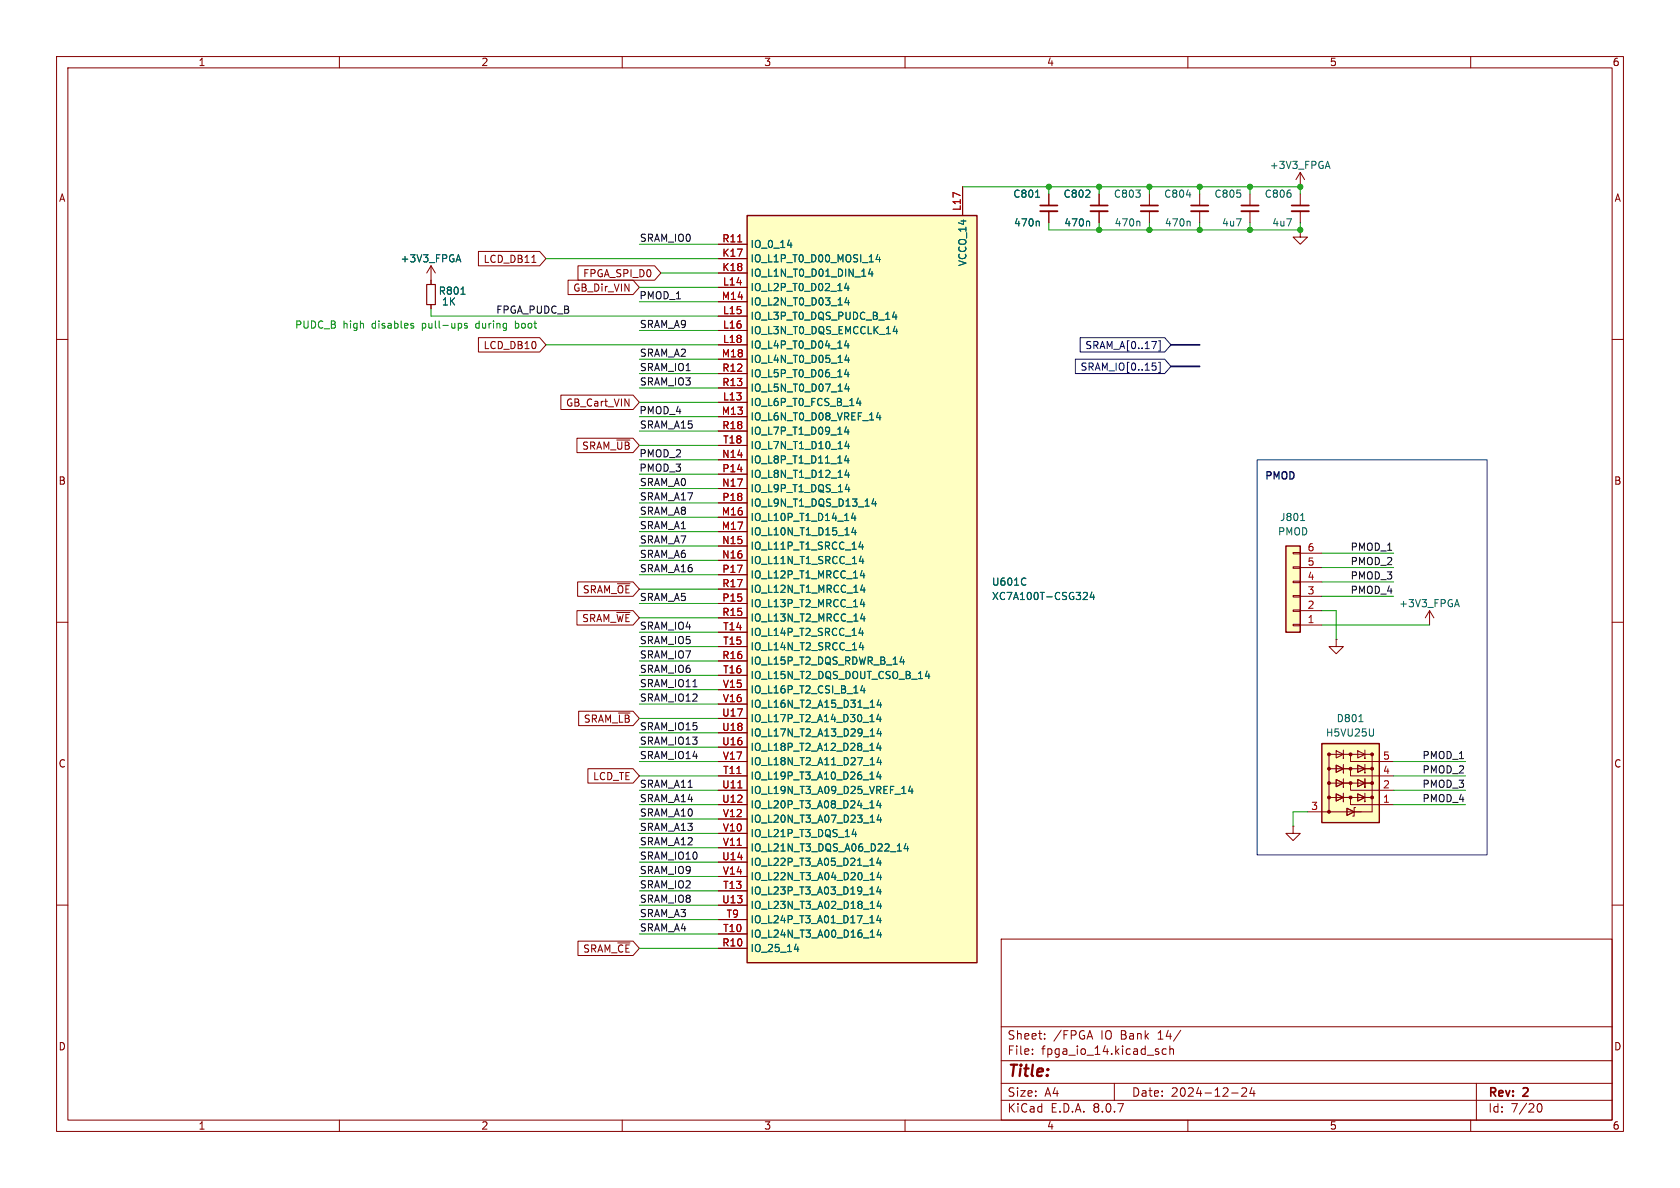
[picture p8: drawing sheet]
<svg xmlns="http://www.w3.org/2000/svg" width="297mm" height="210mm" viewBox="0 0 297 210" stroke-linecap="round" stroke-linejoin="round" font-family="sans-serif">
<g fill="none" stroke="#840000" stroke-width=".18">
<path d="M10 10h277v190h-277zM12 12h273v186h-273zM60 10v2M110 10v2M160 10v2M210 10v2M260 10v2M10 60h2M285 60h2M10 110h2M285 110h2M228.6 146.1v1.2h1.3l-1.3 1.3-1.3-1.3h1.3"/>
<path d="M228.6 146.1h.1M10 160h2M177 166h108v32h-108zM285 160h2M60 198v2M110 198v2M160 198v2M177 194.5h108M177 191.5h108M177 187.5h108M177 181.5h108M182.5 186.3v.1"/>
<path d="M182.5 185.5v.1M184.7 183.6v.1M184.7 182.8v.1M197 191.5v3M206.2 185.5l-.5-.1-.2 .3v.4l.1 .2h.6M206.8 185.5l.2-.1 .4 .1 .1 .9M206.8 184.9v1.5M208.7 182.1l-1.2 2M210 198v2M217.7 193.2h1.2M219.5 192.4l.6-.1 .2 .1 .1 .3-.9 1.1h.9M221.3 192.2l-.3 1.1h.9"/>
<path d="M221.7 192.8v1M260 198v2M261 191.5v6.5M271.7 195.7l.2-.5 .2-.1a.81 .81 0 0 1 .6 .6 .81 .81 0 0 1-.3 .8h-.4l-.3-.5"/>
</g>
<path d="M227.3 96.5h2.6v15.3h-2.6z" fill="#ffffc2"/>
<g fill="none" stroke="#840000" stroke-width=".18">
<path d="M228.6 97.7h1.3v.2h-1.3zM229.9 97.8h3.8M228.6 100.2h1.3v.3h-1.3zM228.6 102.7h1.3v.3h-1.3zM228.6 105.3h1.3v.2h-1.3zM228.6 107.8h1.3v.3h-1.3zM228.6 110.4h1.3v.2h-1.3zM229.9 110.5h3.8M229.9 108h3.8M229.9 105.4h3.8M229.9 102.9h3.8M229.9 100.3h3.8"/>
<path d="M236.2 113v1.3h1.3l-1.3 1.3-1.3-1.3h1.3M236.2 113h.1"/>
</g>
<path d="M227.3 96.5h2.6v15.3h-2.6z" fill="none" stroke="#840000" stroke-width=".25"/>
<path d="M229.9 92h.8" fill="none" stroke="#006464" stroke-width=".18"/>
<path d="M233.7 131.4h10.1v14h-10.1z" fill="#ffffc2"/>
<path d="M233.7 131.4h10.1v14h-10.1z" fill="none" stroke="#840000" stroke-width=".25"/>
<g fill="#840000" stroke="#840000" stroke-width=".18">
<circle cx="234.9" cy="143.5" r=".25"/>
<circle cx="234.9" cy="141" r=".25"/>
<circle cx="238.8" cy="141" r=".25"/>
<circle cx="242.6" cy="141" r=".25"/>
<circle cx="234.9" cy="138.4" r=".25"/>
<circle cx="238.8" cy="138.4" r=".25"/>
<circle cx="242.6" cy="138.4" r=".25"/>
<circle cx="234.9" cy="135.9" r=".25"/>
<circle cx="238.8" cy="135.9" r=".25"/>
<circle cx="242.6" cy="135.9" r=".25"/>
<circle cx="234.9" cy="133.3" r=".25"/>
<circle cx="238.8" cy="133.3" r=".25"/>
<circle cx="242.6" cy="133.3" r=".25"/>
</g>
<g fill="none" stroke="#840000" stroke-width=".18">
<path d="M194.3 34.3v2M194.3 37.3v2.1M203.2 34.3v2M203.2 37.3v2.1M212.1 34.3v2M212.1 37.3v2.1M221 34.3v2M221 37.3v2.1M229.9 30.5l-.8 1.3M229.9 30.5v2.5M229.9 34.3v2M229.9 37.3v2.1"/>
<path d="M229.9 30.5l.7 1.3M229.9 40.6v1.3h-1.3l1.3 1.3 1.2-1.3h-1.2M229.9 40.6h.1M252.7 108l.8 1.2M252.7 108v2.5M252.7 108l-.7 1.2M234.9 138.4v2.6h2.6M234.9 135.9v2.5h2.6M234.9 135.9v-2.5h7.7v10.1h-11.5M234.9 135.9h7.7M236.2 137.8l1.3 .6-1.3 .7zM236.2 135.3l1.3 .6-1.3 .6z"/>
<path d="M236.2 132.7l1.3 .7-1.3 .6zM237.5 137.7v1.5v-.1M237.5 135.1v1.6v-.2M237.5 132.6v1.5v-.1M237.5 138.4h5.1M238.8 138.4v1.3h7.6M238.8 135.9v1.3h7.6M238.8 133.4v1.2h7.6M240 137.8l1.3 .6-1.3 .7zM240 135.3l1.3 .6-1.3 .6zM240 132.7l1.3 .7-1.3 .6zM241.3 137.7v1.5v-.1"/>
<path d="M241.3 135.1v1.6v-.2M241.3 132.6v1.5v-.1M234.9 141v2.5M236.2 140.3l1.3 .7-1.3 .6zM237.5 140.2v1.5v-.1M237.5 141h5.1M238.1 142.9l1.3 .6-1.3 .6zM238.8 141v1.2h7.6M239.6 142.7h-.2v1.6h-.3M240 140.3l1.3 .7-1.3 .6zM241.3 140.2v1.5v-.1"/>
</g>
<path d="M192.4 39.1l.2 .2v.6M201.3 39.1l.2 .2v.6M209.7 34.4h.8M210.2 39.1l.2 .2v.6M234.4 29.4h.6M234.7 28.5l.4 1.3M257.3 106.9h.6M257.6 106l.4 1.3M240.2 127.6h.8M242.8 128.8v1.1l-.1 .2" fill="none" stroke="#006464" stroke-width=".18"/>
<path d="M192.8 37.3h3M201.7 37.3h3M210.6 37.3h3M219.5 37.3h3M228.3 37.3h3.1" fill="none" stroke="#840000" stroke-width=".33"/>
<path d="M192.8 36.3h3M201.7 36.3h3M210.6 36.3h3M219.5 36.3h3M228.3 36.3h3.1" fill="none" stroke="#840000" stroke-width=".3"/>
<path d="M132.1 38.1h40.6v132.1h-40.6z" fill="#ffffc2"/>
<path d="M132.1 38.1h40.6v132.1h-40.6z" fill="none" stroke="#840000" stroke-width=".25"/>
<g fill="none" stroke="#840000" stroke-width=".18">
<path d="M170.2 33v5.1M185.4 34.3v2M185.4 37.3v2.1M194.3 34.3v2M194.3 37.3v2.1M76.2 47l-.8 1.3M76.2 47v3.3M76.2 53.8v.8M76.2 47l.8 1.3M84.6 44.4h10.8l1.1 1.3-1.1 1.3h-10.8zM84.6 59.7h10.8l1.1 1.3-1.1 1.2h-10.8zM94 46.4h.7"/>
<path d="M100.4 49.5h11.5l1.1 1.3-1.1 1.3h-11.5zM102.2 47h13.5l1.1 1.3-1.1 1.2h-13.5zM127 45.7h5.1M127 48.3h5.1M127 50.8h5.1M127 55.9h5.1M127 58.4h5.1M127 53.3h5.1M127 43.2h5.1M99.2 69.8h12.7l1.1 1.3-1.1 1.3h-12.7zM102 77.5h9.9l1.1 1.2-1.1 1.3h-9.9zM127 71.1h5.1"/>
<path d="M127 61h5.1M127 73.7h5.1M127 63.5h5.1M127 66h5.1M127 68.6h5.1M127 76.2h5.1M127 78.7h5.1M127 91.4h5.1M127 94h5.1M127 81.3h5.1M127 96.5h5.1M127 99.1h5.1"/>
<path d="M127 86.4h5.1M127 83.8h5.1M127 88.9h5.1M102 107.9h9.9l1.1 1.3-1.1 1.3h-9.9zM102.1 102.9h9.8l1.1 1.2-1.1 1.3h-9.8zM127 106.7h5.1M127 101.6h5.1M127 109.2h5.1M127 116.8h5.1M127 104.1h5.1M127 111.8h5.1M127 114.3h5.1"/>
<path d="M127 119.4h5.1M102.3 125.7h9.6l1.1 1.3-1.1 1.3h-9.6zM103.9 135.9h8l1.1 1.3-1.1 1.2h-8zM127 137.2h5.1M127 139.7h5.1M127 132.1h5.1M127 127h5.1M127 129.5h5.1M127 121.9h5.1M127 124.5h5.1M127 134.6h5.1M127 157.5h5.1"/>
<path d="M127 142.2h5.1M127 152.4h5.1M127 147.3h5.1M127 149.9h5.1M127 144.8h5.1M127 154.9h5.1M102.2 166.4h9.7l1.1 1.2-1.1 1.3h-9.7zM127 167.6h5.1M127 165.1h5.1M127 162.6h5.1M127 160h5.1"/>
</g>
<g fill="none" stroke="#006464" stroke-width=".18">
<path d="M183.1 34.9h.7M183.6 39.1l.1 .2v.6M192.4 39.1l.2 .2v.6M80.7 45.9h.6M81 45l.5 1.3M81.5 52h.7M139.2 43.3h.8M149.6 50l-.3 1h.8M149.7 52.6l-.3 .9h.8M149.9 50.5v.9M150 53.1v.8M153.9 47.5l-.3 .9h.7"/>
<path d="M154.2 48v.8M155.2 45l-.3 .9h.8M155.5 45.5v.8M157.8 56h.8M157.9 58.6h.8M158.4 55.6v.9M158.5 58.2v.8M149.6 60.2l-.3 .9h.8M149.6 65.3l-.3 .9h.8M149.6 75.4l-.3 1h.8M149.7 62.7l-.3 1h.8M149.7 67.8l-.3 .9h.8"/>
<path d="M149.7 78l-.3 .9h.8M149.9 60.7v.8M149.9 65.8v.8M149.9 75.9v.9M150 63.2v.9M150 68.3v.9M150 78.5v.8M151.4 71.3h.8M152 70.9v.8M155.2 72.9l-.3 .9h.8M155.5 73.4v.8M149.4 86.5h.8"/>
<path d="M149.6 80.5l-.3 .9h.8M149.7 83.1l-.3 .9h.8M149.9 81v.9M150 83.6v.8M150 86.1v.8M150.8 90.7l-.3 .9h.8M150.9 93.2l-.3 .9h.8M151.1 91.2v.8M151.2 93.7v.9M152.2 95.8l-.3 .9h.7M152.2 98.3l-.3 .9h.8M152.5 96.3v.8"/>
<path d="M152.5 98.8v.8M154.5 88.1l-.3 1h.7M154.8 88.6v.9M152.1 106.8h.8M152.1 101.8h.8M152.2 111l-.3 .9h.7M152.2 109.4h.7M152.2 104.3h.7M152.2 113.5l-.3 1h.8M152.5 111.5v.8M152.5 114v.9M152.7 101.3v.9"/>
<path d="M152.7 106.4v.9M152.8 103.9v.8M152.8 109v.8M159.1 117h.8M159.7 116.6v.8M163.6 119.5h.8M164.2 119.1v.9M181.3 102.2l.1 .1M181.4 103.3l-.1 .1M191.7 104.7l.4 .1 .1 .3-.7 .9h.7M193 104.7l-.3 .9h.8M193.3 105.1v.9"/>
<path d="M152.5 121.2l-.3 .9h.7M152.8 121.7v.8M153.8 137.7h.7M153.8 132.7h.7M153.8 127.6h.7M155.3 136.4l-.3 .9h.8M155.3 131.3l-.3 .9h.8M155.3 126.2l-.3 1h.8M155.4 128.8l-.3 .9h.8M155.4 123.7l-.3 .9h.8M155.4 133.9l-.3 .9h.8M155.6 126.7v.9"/>
<path d="M155.6 131.8v.9M155.6 136.9v.8M155.7 124.2v.8M155.7 129.3v.8M155.7 134.4v.8M160.9 138.9l-.3 1h.8M161.2 139.4v.9M151 146.6l-.4 .9h.8M151.3 147.1v.8M153.8 158.1h.7M153.8 142.8h.7M153.8 153h.7"/>
<path d="M155.3 156.7l-.3 .9h.8M155.3 141.5l-.3 .9h.8M155.3 151.6l-.3 1h.8M155.4 159.3l-.3 .9h.8M155.4 144l-.3 .9h.8M155.4 154.2l-.3 .9h.8M155.6 142v.8M155.6 152.1v.9M155.6 157.2v.9M155.7 144.5v.9M155.7 154.7v.8M155.7 159.8v.8"/>
<path d="M160.1 149.1l-.3 .9h.8M160.4 149.6v.8M140.4 167.8h.8M141 167.4v.8M153.8 163.1h.7M155.3 161.8l-.3 .9h.8M155.4 164.3l-.3 1h.8M155.6 162.3v.8M155.7 164.8v.9"/>
</g>
<path d="M130.4 42.8h.7M130.4 139.3h.8" fill="none" stroke="#a90000" stroke-width=".18"/>
<path d="M183.9 37.3h3" fill="none" stroke="#840000" stroke-width=".33"/>
<path d="M183.9 36.3h3" fill="none" stroke="#840000" stroke-width=".3"/>
<path d="M75.4 50.3h1.6v3.5h-1.6z" fill="none" stroke="#840000" stroke-width=".2"/>
<path d="M191 59.7h14.9l1.1 1.3-1.1 1.2h-14.9zM190.1 63.5h15.8l1.1 1.3-1.1 1.2h-15.8zM203.7 64.2h.6M204.3 64.7l.1 .2-.1 .5M204.8 64h.3v1.9h-.3M204.8 60.2h.3v1.9h-.3" fill="none" stroke="#000084" stroke-width=".18"/>
<path d="M122.5 121.4h.7" fill="none" stroke="#0f0f0f" stroke-width=".18"/>
<path d="M72.8 57.6h.3l.1 .2-.2 .2h-.3M72.8 57.2h.3M82.6 57.2h-.3l-.2 .1 .1 .2 .4 .1v.3h-.5M91.1 56.7v1.3M91.1 57.9l.1 .1M91.2 57.2h-.1" fill="none" stroke="#008400" stroke-width=".18"/>
<path d="M222.2 81.3h40.7v69.8h-40.7z" fill="none" stroke="#0000c2" stroke-width=".18"/>
<path d="M207 61h5.1M207 64.8h5.1" fill="none" stroke="#000084" stroke-width=".3"/>
<g fill="none" stroke="#009600" stroke-width=".18">
<path d="M170.2 33h59.7v1.3M185.4 39.4v1.2h44.5v-1.2M185.4 33v1.3M194.3 33v1.3M194.3 39.4v1.2M203.2 33v1.3M203.2 39.4v1.2M212.1 33v1.3M212.1 39.4v1.2M221 33v1.3M221 39.4v1.2M76.2 54.6v1.3h50.8"/>
<path d="M96.5 45.7h30.5M113 58.4h14M113 53.3h14M113 50.8h14M113 43.2h14M116.8 48.3h10.2M96.5 61h30.5M113 73.7h14M113 66h14M113 68.6h14M113 63.5h14M113 71.1h14"/>
<path d="M113 78.7h14M113 76.2h14M113 96.5h14M113 99.1h14M113 88.9h14M113 91.4h14M113 94h14M113 86.4h14M113 81.3h14M113 83.8h14M233.7 97.8h12.7M113 104.1h14"/>
<path d="M113 101.6h14M113 114.3h14M113 109.2h14M113 116.8h14M113 111.8h14M113 106.7h14M113 119.4h14M233.7 100.3h12.7M233.7 102.9h12.7M233.7 105.4h12.7M233.7 108h2.5v5M233.7 110.5h19"/>
<path d="M113 137.2h14M113 132.1h14M113 134.6h14M113 139.7h14M113 127h14M113 121.9h14M113 124.5h14M113 129.5h14M246.4 137.2h12.7M246.4 134.6h12.7M246.4 139.7h12.7M113 152.4h14"/>
<path d="M113 149.9h14M113 147.3h14M113 157.5h14M113 154.9h14M113 142.2h14M113 144.8h14M231.1 143.5h-2.5v2.6M246.4 142.2h12.7M113 162.6h14M113 160h14M113 165.1h14M113 167.6h14"/>
</g>
<g fill="#009600" stroke="#009600" stroke-width=".18">
<circle cx="185.4" cy="33" r=".46"/>
<circle cx="194.3" cy="40.6" r=".46"/>
<circle cx="221" cy="33" r=".46"/>
<circle cx="212.1" cy="33" r=".46"/>
<circle cx="212.1" cy="40.6" r=".46"/>
<circle cx="229.9" cy="40.6" r=".46"/>
<circle cx="221" cy="40.6" r=".46"/>
<circle cx="203.2" cy="33" r=".46"/>
<circle cx="203.2" cy="40.6" r=".46"/>
<circle cx="229.9" cy="33" r=".46"/>
<circle cx="194.3" cy="33" r=".46"/>
</g>
<text font-size="2.8" fill="#840000" x="178" y="190.9">Title:</text>
<g font-size="2.1" fill="#840000">
<text x="178" y="184">Sheet:</text>
<text x="186.2" y="184">/FPGA</text>
<text x="194.7" y="184">IO Bank</text>
<text x="205" y="184">14/</text>
<text x="178" y="186.7">File:</text>
<text x="184.1" y="186.7">fpga_io_14.kicad_sch</text>
<text x="178" y="196.9">KiCad</text>
<text x="178" y="194.1">Size:</text>
<text x="184.7" y="194.1">A4</text>
<text x="185.7" y="196.9">E.D.A.</text>
<text x="193.3" y="196.9">8.0.7</text>
<text x="200" y="194.1">Date:</text>
<text x="207" y="194.1">2024-12-24</text>
<text x="263" y="194.3">Rev:</text>
<text x="263" y="196.9">Id:</text>
<text x="267.1" y="196.9">7/20</text>
<text x="269.4" y="194.3">2</text>
</g>
<g font-size="1.8" fill="#840000">
<text x="35" y="11.9">1</text>
<text x="85" y="11.9">2</text>
<text x="135" y="11.9">3</text>
<text x="185" y="11.9">4</text>
<text x="235" y="11.9">5</text>
<text x="285" y="11.9">6</text>
<text x="10.3" y="35.9">A</text>
<text x="285.3" y="35.9">A</text>
<text x="85.4" y="46.7">LCD_DB11</text>
<text x="101.2" y="51.8">GB_Dir_VIN</text>
<text x="103" y="49.2">FPGA_SPI_D0</text>
<text x="85.4" y="61.9">LCD_DB10</text>
<text x="100" y="72.1">GB_Cart_VIN</text>
<text x="102.8" y="79.7">SRAM_~{UB}</text>
<text x="10.3" y="85.9">B</text>
<text x="285.3" y="85.9">B</text>
<text x="102.9" y="105.1">SRAM_~{OE}</text>
<text x="102.8" y="110.2">SRAM_~{WE}</text>
<text x="103.1" y="128">SRAM_~{LB}</text>
<text x="10.3" y="135.9">C</text>
<text x="285.3" y="135.9">C</text>
<text x="104.7" y="138.1">LCD_TE</text>
<text x="103" y="168.6">SRAM_~{CE}</text>
<text x="10.3" y="185.9">D</text>
<text x="285.3" y="185.9">D</text>
<text x="35" y="199.9">1</text>
<text x="85" y="199.9">2</text>
<text x="135" y="199.9">3</text>
<text x="185" y="199.9">4</text>
<text x="235" y="199.9">5</text>
<text x="285" y="199.9">6</text>
</g>
<g font-size="1.8" fill="#006464">
<text x="179" y="35.2">C801</text>
<text x="187.9" y="35.2">C802</text>
<text x="196.8" y="35.2">C803</text>
<text x="205.7" y="35.2">C804</text>
<text x="214.6" y="35.2">C805</text>
<text x="223.5" y="35.2">C806</text>
<text x="224.4" y="30.1">+3V3_FPGA</text>
<text x="179.2" y="40.2">470n</text>
<text x="188" y="40.2">470n</text>
<text x="196.9" y="40.2">470n</text>
<text x="205.8" y="40.2">470n</text>
<text x="215.9" y="40.2">4u7</text>
<text x="224.8" y="40.2">4u7</text>
<text x="70.7" y="46.6">+3V3_FPGA</text>
<text x="132.6" y="46.6">IO_L1P_T0_D00_MOSI_14</text>
<text x="132.6" y="44">IO_0_14</text>
<text x="171" y="47.2" transform="rotate(-90 171 47.2)">VCCO_14</text>
<text x="77.5" y="52.3">R801</text>
<text x="132.6" y="49.1">IO_L1N_T0_D01_DIN_14</text>
<text x="132.6" y="51.7">IO_L2P_T0_D02_14</text>
<text x="78" y="54.2">1K</text>
<text x="132.6" y="56.7">IO_L3P_T0_DQS_PUDC_B_14</text>
<text x="132.6" y="59.3">IO_L3N_T0_DQS_EMCCLK_14</text>
<text x="132.6" y="54.2">IO_L2N_T0_D03_14</text>
<text x="132.6" y="61.8">IO_L4P_T0_D04_14</text>
<text x="132.6" y="64.4">IO_L4N_T0_D05_14</text>
<text x="132.6" y="72">IO_L6P_T0_FCS_B_14</text>
<text x="132.6" y="66.9">IO_L5P_T0_D06_14</text>
<text x="132.6" y="69.4">IO_L5N_T0_D07_14</text>
<text x="132.6" y="74.5">IO_L6N_T0_D08_VREF_14</text>
<text x="132.6" y="77.1">IO_L7P_T1_D09_14</text>
<text x="132.6" y="82.1">IO_L8P_T1_D11_14</text>
<text x="132.6" y="79.6">IO_L7N_T1_D10_14</text>
<text x="132.6" y="87.2">IO_L9P_T1_DQS_14</text>
<text x="132.6" y="84.7">IO_L8N_T1_D12_14</text>
<text x="132.6" y="89.8">IO_L9N_T1_DQS_D13_14</text>
<text x="132.6" y="92.3">IO_L10P_T1_D14_14</text>
<text x="132.6" y="94.8">IO_L10N_T1_D15_14</text>
<text x="225.8" y="94.8">PMOD</text>
<text x="226.2" y="92.3">J801</text>
<text x="132.6" y="97.4">IO_L11P_T1_SRCC_14</text>
<text x="132.6" y="99.9">IO_L11N_T1_SRCC_14</text>
<text x="132.6" y="107.5">IO_L13P_T2_MRCC_14</text>
<text x="132.6" y="102.5">IO_L12P_T1_MRCC_14</text>
<text x="132.6" y="105">IO_L12N_T1_MRCC_14</text>
<text x="175.3" y="106.3">XC7A100T-CSG324</text>
<text x="175.3" y="103.7">U601C</text>
<text x="247.2" y="107.5">+3V3_FPGA</text>
<text x="132.6" y="110.1">IO_L13N_T2_MRCC_14</text>
<text x="132.6" y="112.6">IO_L14P_T2_SRCC_14</text>
<text x="132.6" y="117.7">IO_L15P_T2_DQS_RDWR_B_14</text>
<text x="132.6" y="115.2">IO_L14N_T2_SRCC_14</text>
<text x="132.6" y="120.2">IO_L15N_T2_DQS_DOUT_CSO_B_14</text>
<text x="132.6" y="122.8">IO_L16P_T2_CSI_B_14</text>
<text x="132.6" y="125.3">IO_L16N_T2_A15_D31_14</text>
<text x="132.6" y="127.9">IO_L17P_T2_A14_D30_14</text>
<text x="132.6" y="130.4">IO_L17N_T2_A13_D29_14</text>
<text x="234.3" y="130.4">H5VU25U</text>
<text x="236.2" y="127.9">D801</text>
<text x="132.6" y="132.9">IO_L18P_T2_A12_D28_14</text>
<text x="132.6" y="135.5">IO_L18N_T2_A11_D27_14</text>
<text x="132.6" y="138">IO_L19P_T3_A10_D26_14</text>
<text x="132.6" y="140.6">IO_L19N_T3_A09_D25_VREF_14</text>
<text x="132.6" y="143.1">IO_L20P_T3_A08_D24_14</text>
<text x="132.6" y="148.2">IO_L21P_T3_DQS_14</text>
<text x="132.6" y="145.6">IO_L20N_T3_A07_D23_14</text>
<text x="132.6" y="153.3">IO_L22P_T3_A05_D21_14</text>
<text x="132.6" y="150.7">IO_L21N_T3_DQS_A06_D22_14</text>
<text x="132.6" y="155.8">IO_L22N_T3_A04_D20_14</text>
<text x="132.6" y="158.3">IO_L23P_T3_A03_D19_14</text>
<text x="132.6" y="160.9">IO_L23N_T3_A02_D18_14</text>
<text x="132.6" y="166">IO_L24N_T3_A00_D16_14</text>
<text x="132.6" y="163.4">IO_L24P_T3_A01_D17_14</text>
<text x="132.6" y="168.5">IO_25_14</text>
</g>
<g font-size="1.8" fill="#a90000">
<text x="169.9" y="37.4" transform="rotate(-90 169.9 37.4)">L17</text>
<text x="127.6" y="45.5">K17</text>
<text x="127.6" y="42.9">R11</text>
<text x="127.5" y="53.1">M14</text>
<text x="127.6" y="48">K18</text>
<text x="127.7" y="50.5">L14</text>
<text x="127.7" y="55.6">L15</text>
<text x="127.7" y="58.2">L16</text>
<text x="127.5" y="63.2">M18</text>
<text x="127.6" y="65.8">R12</text>
<text x="127.7" y="60.7">L18</text>
<text x="127.6" y="68.3">R13</text>
<text x="127.7" y="70.9">L13</text>
<text x="127.5" y="73.4">M13</text>
<text x="127.6" y="75.9">R18</text>
<text x="127.6" y="81">N14</text>
<text x="127.6" y="83.6">P14</text>
<text x="127.7" y="78.5">T18</text>
<text x="127.6" y="86.1">N17</text>
<text x="127.6" y="88.6">P18</text>
<text x="127.5" y="91.2">M16</text>
<text x="127.5" y="93.7">M17</text>
<text x="127.6" y="96.3">N15</text>
<text x="127.6" y="98.8">N16</text>
<text x="127.6" y="101.3">P17</text>
<text x="231.1" y="100.1">5</text>
<text x="231.1" y="97.5">6</text>
<text x="127.6" y="106.4">P15</text>
<text x="127.6" y="103.9">R17</text>
<text x="231.1" y="107.7">2</text>
<text x="231.1" y="105.2">3</text>
<text x="231.1" y="102.6">4</text>
<text x="127.6" y="109">R15</text>
<text x="127.7" y="111.5">T14</text>
<text x="231.1" y="110.2">1</text>
<text x="127.6" y="116.6">R16</text>
<text x="127.7" y="114">T15</text>
<text x="127.7" y="119.1">T16</text>
<text x="127.7" y="121.7">V15</text>
<text x="127.7" y="124.2">V16</text>
<text x="127.6" y="131.8">U16</text>
<text x="127.6" y="126.7">U17</text>
<text x="127.6" y="129.3">U18</text>
<text x="127.7" y="134.4">V17</text>
<text x="127.7" y="136.9">T11</text>
<text x="244.4" y="136.9">4</text>
<text x="244.4" y="134.4">5</text>
<text x="127.6" y="139.4">U11</text>
<text x="127.6" y="142">U12</text>
<text x="231.7" y="143.3">3</text>
<text x="244.4" y="142">1</text>
<text x="244.4" y="139.4">2</text>
<text x="127.7" y="147.1">V10</text>
<text x="127.7" y="149.6">V11</text>
<text x="127.7" y="144.5">V12</text>
<text x="127.6" y="152.1">U14</text>
<text x="127.7" y="154.7">V14</text>
<text x="127.6" y="159.8">U13</text>
<text x="127.7" y="157.2">T13</text>
<text x="127.6" y="167.4">R10</text>
<text x="127.7" y="164.8">T10</text>
<text x="128.3" y="162.3">T9</text>
</g>
<g font-size="1.8" fill="#0f0f0f">
<text x="113" y="42.8">SRAM_IO0</text>
<text x="112.9" y="53">PMOD_1</text>
<text x="87.6" y="55.5">FPGA_PUDC_B</text>
<text x="113" y="58.1">SRAM_A9</text>
<text x="113" y="65.7">SRAM_IO1</text>
<text x="113" y="63.2">SRAM_A2</text>
<text x="113" y="68.2">SRAM_IO3</text>
<text x="112.9" y="73.3">PMOD_4</text>
<text x="113" y="75.9">SRAM_A15</text>
<text x="112.9" y="80.9">PMOD_2</text>
<text x="112.9" y="83.5">PMOD_3</text>
<text x="113" y="86">SRAM_A0</text>
<text x="113" y="88.6">SRAM_A17</text>
<text x="113" y="91.1">SRAM_A8</text>
<text x="113" y="93.6">SRAM_A1</text>
<text x="113" y="98.7">SRAM_A6</text>
<text x="113" y="96.2">SRAM_A7</text>
<text x="113" y="101.3">SRAM_A16</text>
<text x="238.7" y="97.4">PMOD_1</text>
<text x="238.7" y="100">PMOD_2</text>
<text x="113" y="106.3">SRAM_A5</text>
<text x="238.7" y="102.5">PMOD_3</text>
<text x="238.7" y="105.1">PMOD_4</text>
<text x="113" y="114">SRAM_IO5</text>
<text x="113" y="111.4">SRAM_IO4</text>
<text x="113" y="116.5">SRAM_IO7</text>
<text x="113" y="119">SRAM_IO6</text>
<text x="113" y="124.1">SRAM_IO12</text>
<text x="113" y="121.6">SRAM_IO11</text>
<text x="113" y="129.2">SRAM_IO15</text>
<text x="113" y="131.7">SRAM_IO13</text>
<text x="113" y="134.3">SRAM_IO14</text>
<text x="251.4" y="136.8">PMOD_2</text>
<text x="251.4" y="134.3">PMOD_1</text>
<text x="113" y="141.9">SRAM_A14</text>
<text x="113" y="139.4">SRAM_A11</text>
<text x="251.4" y="141.9">PMOD_4</text>
<text x="251.4" y="139.4">PMOD_3</text>
<text x="113" y="144.4">SRAM_A10</text>
<text x="113" y="147">SRAM_A13</text>
<text x="113" y="149.5">SRAM_A12</text>
<text x="113" y="152.1">SRAM_IO10</text>
<text x="113" y="154.6">SRAM_IO9</text>
<text x="113" y="157.1">SRAM_IO2</text>
<text x="113" y="159.7">SRAM_IO8</text>
<text x="113" y="162.2">SRAM_A3</text>
<text x="113" y="164.8">SRAM_A4</text>
</g>
<g font-size="1.8" fill="#008400">
<text x="52.1" y="58.2">PUDC_B</text>
<text x="60.6" y="58.2">high</text>
<text x="65.8" y="58.2">disables</text>
<text x="74.9" y="58.2">pull-ups</text>
<text x="84.6" y="58.2">during</text>
<text x="91.7" y="58.2">boot</text>
</g>
<g font-size="1.8" fill="#000084">
<text x="190.9" y="65.7">SRAM_IO[0..15]</text>
<text x="191.8" y="61.9">SRAM_A[0..17]</text>
</g>
<text font-size="1.8" fill="#0000c2" x="223.5" y="84.8">PMOD</text>
</svg>
